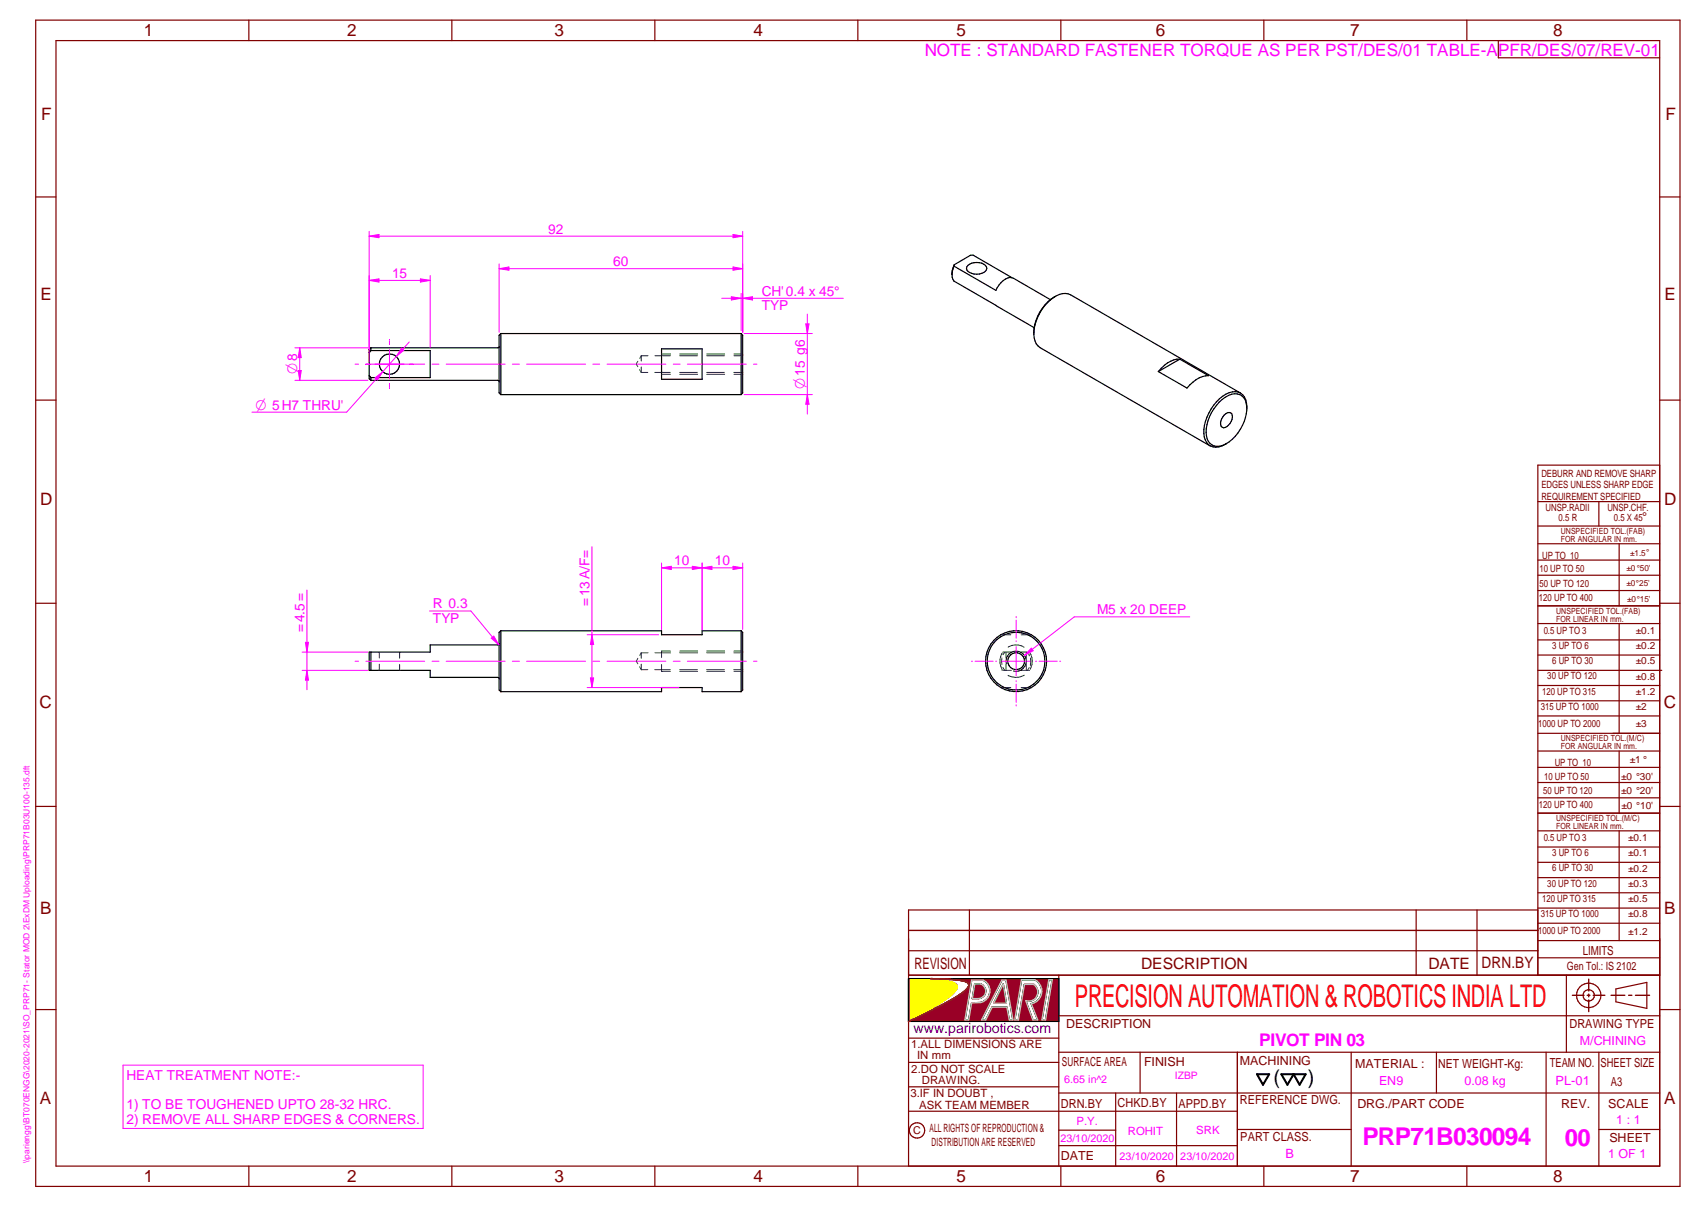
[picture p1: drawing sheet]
<svg xmlns="http://www.w3.org/2000/svg" width="420mm" height="297mm" viewBox="0 0 420 297" stroke-linecap="round" stroke-linejoin="round" font-family="sans-serif">
<g fill="none" stroke="#800000" stroke-width=".3">
<path d="M8.8 5h405v287h-405zM13.8 10h395v277h-395zM61.3 5v5M111.3 5v5M161.3 5v5M211.3 5v5M261.3 5v5M311.3 5v5M361.3 5v5M8.8 48.5h5M408.8 48.5h5M8.8 98.5h5"/>
<path d="M408.8 98.5h5M8.8 148.5h5M408.8 148.5h5M8.8 198.5h5M408.8 198.5h5M223.8 240h185M223.8 231v56M260.8 240v47M385.8 240v19M8.8 248.5h5M223.8 255.5h37M260.8 250h148"/>
<path d="M260.8 259h148M280.8 259v10M304.7 259v28M332.8 259v28M353.8 259v10M380.8 259v28M393.8 259v28M398 243.4l7.6-1.6v6.4l-7.6-1.7zM408.8 248.5h5M223.8 261.5h37M223.8 267.5h37M223.8 273.5h80.9"/>
<path d="M260.8 269h148M260.8 278.1h14M274.8 269v18M289.8 269v18M304.7 278h28.1M393.8 278h15M61.3 287v5M111.3 287v5M161.3 287v5M211.3 287v5M260.8 281.9h43.9M261.3 287v5"/>
<path d="M311.3 287v5M361.3 287v5"/>
<circle cx="391.3" cy="244.9" r="1.41"/>
<circle cx="391.3" cy="245" r="3"/>
<circle cx="225.9" cy="278.2" r="1.89"/>
</g>
<path d="M387.3 244.9h2.8M390.9 244.9h.7M391.3 241v2.9M391.3 244.6v.7M391.3 246.1v2.9M392.4 244.9h2.9M396.8 244.9h3.4M401.1 244.9h.8M402.8 244.9h3.5" fill="none" stroke="#800000" stroke-width=".34"/>
<path d="M239.3 241.2h2.8a2.94 2.94 0 0 1 1.7 3 2.94 2.94 0 0 1-2.2 2.5l-2.3 .1-.7 4.2h-1zM246.7 241.2h1.1l1.7 9.8h-.9l-.6-3.1h-3.7l-1.5 3.1h-1zM251.6 241.1h3.2a3.2 3.2 0 0 1 1.7 3.3 3.2 3.2 0 0 1-2.5 2.6l1.6 4h-1.2l-1.8-4.7a2.25 2.25 0 0 0 2.8-1.2 2.25 2.25 0 0 0-.8-2.8h-2.3l-1.5 8.7h-.9zM258.3 241.1h.9l-1.7 9.9h-.9z" fill="none" stroke="#991b1e" stroke-width=".34"/>
<path d="M240.1 242.1h1.4a1.85 1.85 0 0 1 1.2 2.1 1.85 1.85 0 0 1-1.7 1.5h-1.5z" fill-rule="evenodd" fill="#990026"/>
<path d="M240.1 242.1h1.4a1.85 1.85 0 0 1 1.2 2.1 1.85 1.85 0 0 1-1.7 1.5h-1.5z" fill="none" stroke="#991b1e" stroke-width=".34"/>
<path d="M247.1 242.2l.8 4.7h-3.2z" fill="#990026"/>
<path d="M247.1 242.2l.8 4.7h-3.2z" fill="none" stroke="#991b1e" stroke-width=".34"/>
<path d="M238.4 241.9l-.2-.1a28.1 28.1 0 0 0-8.9-1l5 .8a1.37 1.37 0 0 1 1.3 1.8l-1.3 1.5-1.8 1.4-8.7 5.1 10.6-5.4a11.3 11.3 0 0 0 4.1-3.1l.1-.6-.2-.4M239.3 241.2h2.8a2.94 2.94 0 0 1 1.7 3 2.94 2.94 0 0 1-2.2 2.5l-2.3 .1-.7 4.2h-1zM240.1 242.1h1.4a1.85 1.85 0 0 1 1.2 2.1 1.85 1.85 0 0 1-1.7 1.5h-1.5zM246.7 241.2h1.1l1.7 9.8h-.9l-.6-3.1h-3.7l-1.5 3.1h-1zM247.1 242.2l.8 4.7h-3.2zM251.6 241.1h3.2a3.2 3.2 0 0 1 1.7 3.3 3.2 3.2 0 0 1-2.5 2.6l1.6 4h-1.2l-1.8-4.7a2.25 2.25 0 0 0 2.8-1.2 2.25 2.25 0 0 0-.8-2.8h-2.3l-1.5 8.7h-.9zM258.3 241.1h.9l-1.7 9.9h-.9z" fill="none" stroke="#000" stroke-width=".34"/>
<g fill="#000">
<circle cx="235.4" cy="242.2" r=".17"/>
<circle cx="238.4" cy="241.9" r=".17"/>
</g>
<path d="M240.1 242.1h1.4a1.85 1.85 0 0 1 1.2 2.1 1.85 1.85 0 0 1-1.7 1.5h-1.5zM247.1 242.2l.8 4.7h-3.2z" fill="none" stroke="#c0c0c0" stroke-width=".34"/>
<path d="M223.8 240.8h5.5l4.1 .6a2.33 2.33 0 0 1 2.3 1.5l-.6 1.2-2.2 1.9-3.2 2-5.9 3.4z" fill-rule="evenodd" fill="#ff0"/>
<path d="M235.5 242.3l.2 .3v.6l-1.4 1.7-3.8 2.7-6.7 3.8" fill="none" stroke="#f1eb1f" stroke-width=".34"/>
<circle cx="235.5" cy="242.3" r=".17" fill="#f1eb1f"/>
<path d="M235.4 242.2l-1.1-.6-3.5-.6-1.5-.2h-5.5v10.6" fill="none" stroke="#f1eb1f" stroke-width=".34"/>
<path d="M229.3 240.8l4.3 .7 1.3 .4a1.06 1.06 0 0 1 .8 .7 1.06 1.06 0 0 1-.3 1.1l-1.6 1.6-2.8 1.9-7.2 4.2" fill="none" stroke="#ff0" stroke-width=".34"/>
<path d="M223.8 240.8v10.6" fill="none" stroke="#000" stroke-width=".34"/>
<path d="M223.8 240.8v10.6" fill="none" stroke="#000" stroke-width=".3"/>
<path d="M229.3 240.8l7.2 .5 1.8 .5 .3 .3v.5l-.4 .7-.8 .7-2.4 1.7-5.3 2.8-5.9 2.9h37v-10.6zM246.7 241.2h1.1l1.7 9.8h-.9l-.6-3.1h-3.7l-1.5 3.1h-1zM239.3 241.2h2.8a2.94 2.94 0 0 1 1.7 3 2.94 2.94 0 0 1-2.2 2.5l-2.3 .1-.7 4.2h-1zM251.6 241.1h3.2a3.2 3.2 0 0 1 1.7 3.3 3.2 3.2 0 0 1-2.5 2.6l1.6 4h-1.2l-1.8-4.7a2.25 2.25 0 0 0 2.8-1.2 2.25 2.25 0 0 0-.8-2.8h-2.3l-1.5 8.7h-.9zM258.3 241.1h.9l-1.7 9.9h-.9z" fill-rule="evenodd" fill="#990026"/>
<g fill="none" stroke="#000" stroke-width=".3">
<path d="M234.5 67.6v.6l.4 1 19.8 11.4M234.9 65.5l10.4 6a4.5 4.5 0 0 1 3.9-3.2M234.9 65.5l-.4 2.1M235 65.2l4-2.4h.6l9.6 5.5M235 65.2a4.3 4.3 0 0 0-.5 2.4M235 65.2l-.1 .3M238.4 65.3a3.4 3.4 0 0 1 4.5 .4 1.57 1.57 0 0 1-1.7 1.7 3.2 3.2 0 0 1-3.1-1v-.7zM249.2 68.3l9.5 5.4M259.9 72.9a11 11 0 0 0-5.3 8.9M90.9 92.4l.4 .5M91.3 86.3h14.6v6.6h-14.6M91.3 85.6l-.4 .4v7.2l.4 .4"/>
<path d="M91.3 85.6v.7M91.3 92.9v.7M91.3 86.3l-.4 .5M91.3 93.6h31.3l.3 .3M122.9 85.3l-.3 .3h-31.3M123.3 82.1l-.4 .4v14.2l.4 .4M123.3 82.1v15M123.3 97.1h59.2M123.3 82.1h59.2M162.9 85.9h10v7.4h-10zM182.5 82.1l.4 .4v14.2l-.4 .4M182.5 82.1v15"/>
<path d="M290.6 88.4a6.7 6.7 0 0 0-5.3 3M290.6 88.4l7 4.1a6.7 6.7 0 0 0-5.3 3l-7-4.1M290.6 88.4l-5.3 3M300.3 99a5.2 5.2 0 0 1 5-1.9 3.4 3.4 0 0 1 1.8 3.7 10.9 10.9 0 0 1-5.9 8.8 2.95 2.95 0 0 1-4.2-3.2 11.1 11.1 0 0 1 3.3-7.4zM305.5 96.7l-41.8-24.1a4.5 4.5 0 0 0-5.1 1.3 11.3 11.3 0 0 0-3.9 9.3 3.2 3.2 0 0 0 1.4 2.4l41.9 24.1M305.5 96.7a4 4 0 0 1 1.6 3.8M305.5 96.7a4.5 4.5 0 0 0-5.2 1.4 11.4 11.4 0 0 0-3.7 9.4 2.97 2.97 0 0 0 4.4 2.2l1-.5M301.5 102.1a1.04 1.04 0 0 1 1.3-.6 1.04 1.04 0 0 1 .7 1.2 2.95 2.95 0 0 1-2.1 2.6 1.41 1.41 0 0 1-.5-2.3zM122.9 158.4l-.3 .3h-16.7v1.8h-15v4.5h15v1.7h16.7l.3 .3M123.3 155.2l-.4 .4v14.2l.4 .4M123.3 155.2v15M123.3 155.2h39.6v1h10v-1h9.6"/>
<path d="M182.5 155.2l.4 .4v14.2l-.4 .4M182.5 155.2v15M91.3 160.5v4.5M123.3 170.2h39.6v-1h10v1h9.6M223.8 240.8h37v10.6h-37"/>
<circle cx="95.9" cy="89.6" r="2.5"/>
<circle cx="250.2" cy="162.7" r="7.1"/>
<circle cx="250.2" cy="162.7" r="2.06"/>
<circle cx="250.2" cy="162.7" r="7.5"/>
</g>
<g fill="none" stroke="#991b1e" stroke-width=".34">
<path d="M223.8 251.4l5.9-2.9 5.3-2.8-5.1 2.7zM229.3 240.8l5.6 .3zM234.8 241.1l2.9 .5M234.9 241.1l2.8 .5M236 245l-1 .7M236 245l-1.1 .7M237.5 243.9l-1.5 1.1M237.7 241.6h.2a.9 .9 0 0 1 .7 1M237.7 241.6l.8 .4 .1 .3M238.3 243.2l-.8 .7M238.4 243l-.1 .1M238.5 242.7l-.9 1.1"/>
<path d="M238.5 242.7v.2M238.6 242.5l-.1 .2"/>
</g>
<path d="M239.3 241.2h2.8a2.94 2.94 0 0 1 1.7 3 2.94 2.94 0 0 1-2.2 2.5l-2.3 .1-.7 4.2h-1zM246.7 241.2h1.1l1.7 9.8h-.9l-.6-3.1h-3.7l-1.5 3.1h-1zM251.6 241.1h3.2a3.2 3.2 0 0 1 1.7 3.3 3.2 3.2 0 0 1-2.5 2.6l1.6 4h-1.2l-1.8-4.7a2.25 2.25 0 0 0 2.8-1.2 2.25 2.25 0 0 0-.8-2.8h-2.3l-1.5 8.7h-.9zM258.3 241.1h.9l-1.7 9.9h-.9z" fill="none" stroke="#c0c0c0" stroke-width=".34"/>
<g fill="none" stroke="#800000" stroke-width=".3">
<path d="M394.7 10h-25.7v4.2h39.8M378.7 114.5h30.1v125.5h-30.1zM378.7 123.4h30.1M378.7 133.8h30.1M378.7 137.8h30.1M378.7 129.5h30.1M393.8 123.4v6.1M398.8 133.8v15.3M378.7 141.6h30.1M378.7 145.3h30.1M378.7 149.1h30.1M378.7 153.5h30.1"/>
<path d="M378.7 157.5h30.1M398.8 153.5v27M378.7 161.2h30.1M378.7 165h30.6M378.7 168.7h30.1M378.7 172.5h30.1M378.7 176.2h30.1M378.7 184.8h30.1M378.7 188.8h30.1M378.7 192.6h30.1M378.7 196.3h30.1M378.7 180.5h30.1"/>
<path d="M398.8 184.8v15.3M378.7 200.1h30.1M378.7 204.5h30.1M378.7 208.4h30.1M378.7 212.2h30.1M378.7 216h30.1M378.7 219.7h30.1M398.8 204.5v27M223.8 229h154.9M223.8 234h154.9M238.7 223.9v16M348.8 223.9v16"/>
<path d="M363.8 223.9v16M378.7 223.9h-154.9v16M378.7 223.5h30.1M378.7 227.2h30.1M378.7 231.5h30.1M378.7 235.7h30.1"/>
</g>
<g fill="none" stroke="#008000" stroke-width=".25">
<path d="M157.1 88.9l-.4 .7 .4 .7M157.5 91l.4 .7M157.9 87.5v1.4M157.9 90.3v1.4M157.9 91.7h1.6M157.9 87.5h1.7M157.9 87.5l-.3 .7M161.3 91.7h3.8M161.3 87.5h3.8M162.9 92.1h2.2M162.9 87.1h2.2M167.4 91.7h4.4"/>
<path d="M167.4 87.5h4.4M167.4 92.1h4.4M167.4 87.1h4.4M174 91.7h4.4M174.1 87.5h4.4M174.1 92.1h4.4M174.1 87.1h4.4M180.7 91.7h2.2M180.8 87.5h2.1M180.8 92.1h2.1M180.8 87.1h2.1M246.5 156.2h2.5"/>
<path d="M248.3 159.3a3.8 3.8 0 0 1 3.9 0M251.5 156.2h2.5M93.4 160.5v1.4M93.4 163.4v1.6M98.4 160.5v1.5M98.4 163.5v1.5M157.1 162l-.4 .7 .4 .7M157.5 164.1l.4 .7M157.9 160.7v1.3M157.9 163.4v1.4M157.9 164.8h1.6M157.9 160.7h1.7"/>
<path d="M157.9 160.7l-.3 .6M161.3 164.8h3.8M161.3 160.7h3.8M162.9 163.5v1.7h2.2M165.1 160.2h-2.2v1.6M167.4 164.8h4.4M167.4 160.7h4.4M167.4 165.2h4.4M167.4 160.2h4.4M174 164.8h4.4M174.1 160.7h4.4M174.1 165.2h4.4"/>
<path d="M174.1 160.2h4.4M180.7 164.8h2.2M180.8 160.7h2.1M180.8 165.2h2.1M180.8 160.2h2.1M246.5 169.2h2.5M246.7 160.8h.1M246.7 160.8a4.1 4.1 0 0 0 0 3.9M246.7 161.9v1.6M246.8 164.7h.1M247 165h2.1M247 160.5h2.2"/>
<path d="M247 164.3l.4 .7M247.4 160.5l-.4 .6M247.8 160.5v1.4M247.8 163.4v1.6M251.4 165h2.2M251.4 160.5h2.2M251.5 169.2h2.5M252.3 166.2a4 4 0 0 1-4 0M252.8 160.5v1.5M252.8 163.5v1.5M253.1 160.5l.4 .7M253.5 161.2h.1"/>
<path d="M253.5 164.3l-.4 .7M253.7 160.7a3.9 3.9 0 0 1 0 4M253.8 163.5h.1M253.8 161.9v1.6"/>
</g>
<path d="M247.9 163.4a2.49 2.49 0 0 1 2.2-3.1 2.49 2.49 0 0 1 2.6 2.7 2.49 2.49 0 0 1-3.1 2.1" fill="none" stroke="#000" stroke-width=".25"/>
<path d="M183.2 97.1h16.9M183.2 82.1h16.9M198.8 97.1l.5 2.4h-.9z" fill="none" stroke="#f0f" stroke-width=".25"/>
<path d="M198.8 97.1l.5 2.4h-.9z" fill="#f0f"/>
<path d="M198.4 79.7h.9l-.5 2.4z" fill="none" stroke="#f0f" stroke-width=".25"/>
<path d="M198.4 79.7h.9l-.5 2.4z" fill="#f0f"/>
<path d="M90.9 56.9v32M90.9 58.1l2.4-.4v.8zM182.9 56.9v24.9M198.8 77.3v24.6" fill="none" stroke="#f0f" stroke-width=".25"/>
<path d="M90.9 58.1l2.4-.4v.8z" fill="#f0f"/>
<path d="M180.5 57.7l2.4 .4-2.4 .4z" fill="none" stroke="#f0f" stroke-width=".25"/>
<path d="M180.5 57.7l2.4 .4-2.4 .4z" fill="#f0f"/>
<path d="M90.9 58.1h92M172.9 138.6v16.4M180.5 139.4l2.4 .3-2.4 .5zM182.9 138.6v16.3" fill="none" stroke="#f0f" stroke-width=".25"/>
<path d="M180.5 139.4l2.4 .3-2.4 .5z" fill="#f0f"/>
<path d="M172.9 139.7l2.4-.3v.8z" fill="none" stroke="#f0f" stroke-width=".25"/>
<path d="M172.9 139.7l2.4-.3v.8z" fill="#f0f"/>
<path d="M162.9 138.6v16.4M170.5 139.4l2.4 .3-2.4 .5zM172.9 139.7h10M172.9 138.6v16.4" fill="none" stroke="#f0f" stroke-width=".25"/>
<path d="M170.5 139.4l2.4 .3-2.4 .5z" fill="#f0f"/>
<path d="M162.9 139.7l2.4-.3v.8z" fill="none" stroke="#f0f" stroke-width=".25"/>
<path d="M162.9 139.7l2.4-.3v.8z" fill="#f0f"/>
<path d="M162.9 139.7h10M144.6 156.2h17.6M145.8 156.2l.4 2.4h-.8zM144.6 169.2h22.6" fill="none" stroke="#f0f" stroke-width=".25"/>
<path d="M145.8 156.2l.4 2.4h-.8z" fill="#f0f"/>
<path d="M145.4 166.8h.8l-.4 2.4z" fill="none" stroke="#f0f" stroke-width=".25"/>
<path d="M145.4 166.8h.8l-.4 2.4z" fill="#f0f"/>
<path d="M122.9 64.9v16.9M180.5 65.7l2.4 .4-2.4 .4zM182.9 64.9v16.9M145.8 134.5v34.7" fill="none" stroke="#f0f" stroke-width=".25"/>
<path d="M180.5 65.7l2.4 .4-2.4 .4z" fill="#f0f"/>
<path d="M122.9 66.1l2.4-.4v.8z" fill="none" stroke="#f0f" stroke-width=".25"/>
<path d="M122.9 66.1l2.4-.4v.8z" fill="#f0f"/>
<path d="M122.9 66.1h60M74.4 165h16.2M74.4 160.5h16.2M75.6 165l.4 2.4h-.8z" fill="none" stroke="#f0f" stroke-width=".25"/>
<path d="M75.6 165l.4 2.4h-.8z" fill="#f0f"/>
<path d="M75.2 158.1h.8l-.4 2.4z" fill="none" stroke="#f0f" stroke-width=".25"/>
<path d="M75.2 158.1h.8l-.4 2.4z" fill="#f0f"/>
<path d="M98.9 85.7l.6 .5-1.9 1.5zM100.8 84.2l-15.4 17.2h-23.4M75.6 145.2v24.6" fill="none" stroke="#f0f" stroke-width=".25"/>
<path d="M98.9 85.7l.6 .5-1.9 1.5z" fill="#f0f"/>
<path d="M92.4 93l1.9-1.5-1.3 2z" fill="none" stroke="#f0f" stroke-width=".25"/>
<path d="M92.4 93l1.9-1.5-1.3 2z" fill="#f0f"/>
<path d="M92.3 89.6h7.2M95.9 86v7.2" fill="none" stroke="#f0f" stroke-width=".25"/>
<path d="M100.9 89.6h.8" fill="none" stroke="#f0f" stroke-width=".25"/>
<path d="M95.9 83.8v.8" fill="none" stroke="#f0f" stroke-width=".25"/>
<path d="M90.1 89.6h.9" fill="none" stroke="#f0f" stroke-width=".25"/>
<path d="M95.9 94.6v.8" fill="none" stroke="#f0f" stroke-width=".25"/>
<path d="M182.5 72.2v9.2M182.9 72.2v9.6M182.9 73.4l2.4-.4v.8z" fill="none" stroke="#f0f" stroke-width=".25"/>
<path d="M182.9 73.4l2.4-.4v.8z" fill="#f0f"/>
<path d="M180.1 73l2.4 .4-2.4 .4z" fill="none" stroke="#f0f" stroke-width=".25"/>
<path d="M180.1 73l2.4 .4-2.4 .4z" fill="#f0f"/>
<path d="M177.7 73.4h30M105.8 150.4h10.2l6.8 8.3M121 157.1l.6-.6 1.2 2.2z" fill="none" stroke="#f0f" stroke-width=".25"/>
<path d="M121 157.1l.6-.6 1.2 2.2z" fill="#f0f"/>
<path d="M72.6 93.6h18M72.6 85.6h18M73.4 91.2h.8l-.4 2.4z" fill="none" stroke="#f0f" stroke-width=".25"/>
<path d="M73.4 91.2h.8l-.4 2.4z" fill="#f0f"/>
<path d="M73.8 85.6l.4 2.4h-.8z" fill="none" stroke="#f0f" stroke-width=".25"/>
<path d="M73.8 85.6l.4 2.4h-.8z" fill="#f0f"/>
<path d="M90.9 67.8v18.3M90.9 69l2.4-.4v.8zM105.9 67.8v17.8M73.8 85.6v8" fill="none" stroke="#f0f" stroke-width=".25"/>
<path d="M90.9 69l2.4-.4v.8z" fill="#f0f"/>
<path d="M103.5 68.6l2.4 .4-2.4 .4z" fill="none" stroke="#f0f" stroke-width=".25"/>
<path d="M103.5 68.6l2.4 .4-2.4 .4z" fill="#f0f"/>
<g fill="none" stroke="#f0f" stroke-width=".25">
<path d="M90.9 69h15M87.4 89.6h.9M90.1 89.6h14.5M106.4 89.6h1.7M109.9 89.6h14.5M126.2 89.6h1.7M129.7 89.6h14.5M146 89.6h1.7M149.5 89.6h14.5M165.8 89.6h1.7M169.3 89.6h14.5M185.6 89.6h.8"/>
<path d="M250.3 151.7v.3M250.3 152.6v4.5M250.3 157.7v.2M250.3 159.1v7.2M264.6 151.8l-12.3 9.5M87.4 162.7h.9M90.1 162.7h14.5M106.4 162.7h1.7M109.9 162.7h14.5M126.2 162.7h1.7M129.7 162.7h14.5M146 162.7h1.7"/>
<path d="M149.5 162.7h14.5M165.8 162.7h1.7M169.3 162.7h14.5M185.6 162.7h.8M239.3 162.7h.2M240.1 162.7h4.5M245.2 162.7h.2M246.7 162.7h7.2M250.3 167.5v.3M250.3 168.4v4.4M250.3 173.4v.3M255 162.7h.3"/>
<path d="M255.9 162.7h4.5M261 162.7h.2"/>
</g>
<path d="M254 159.5l.5 .6-2.2 1.2z" fill="#f0f"/>
<path d="M254 159.5l.5 .6-2.2 1.2zM264.6 151.8h28.4M30.3 262.1h73.9v15.6h-73.9z" fill="none" stroke="#f0f" stroke-width=".25"/>
<path d="M309.6 264.4h3l-1.5 2.6zM315.6 264.4h6l-1.5 2.6-1.5-2.6-1.5 2.6z" fill="none" stroke="#000" stroke-width=".51"/>
<text font-size="7.7" fill="#f00" x="264.7" y="247.9">PRECISION AUTOMATION &amp; ROBOTICS INDIA LTD</text>
<text font-size="6" fill="#f0f" x="335.5" y="281.7">PRP71B030094</text>
<text font-size="5.9" fill="#f0f" x="385.4" y="282.1">00</text>
<g font-size="4.9">
<text x="313.6" y="266.7">(</text>
<text x="322.1" y="266.7">)</text>
</g>
<text font-size="4.3" fill="#f0f" x="310.1" y="257.4">PIVOT PIN 03</text>
<g font-size="4.2" fill="#800000">
<text x="35.4" y="9">1</text>
<text x="85.5" y="8.9">2</text>
<text x="136.6" y="9">3</text>
<text x="185.6" y="9">4</text>
<text x="235.6" y="9">5</text>
<text x="284.6" y="8.8">6</text>
<text x="332.6" y="9">7</text>
<text x="382.6" y="9">8</text>
<text x="10.1" y="29.6">F</text>
<text x="410.2" y="29.6">F</text>
<text x="9.9" y="73.9">E</text>
<text x="409.9" y="73.9">E</text>
<text x="9.9" y="124.2">D</text>
<text x="409.9" y="124.2">D</text>
<text x="9.7" y="174.3">C</text>
<text x="409.7" y="174.3">C</text>
<text x="9.9" y="225">B</text>
<text x="409.8" y="225">B</text>
<text x="9.8" y="271.7">A</text>
<text x="409.8" y="271.7">A</text>
<text x="35.4" y="291">1</text>
<text x="85.5" y="290.9">2</text>
<text x="136.6" y="291">3</text>
<text x="185.6" y="291">4</text>
<text x="235.6" y="291">5</text>
<text x="284.6" y="290.8">6</text>
<text x="332.6" y="291">7</text>
<text x="382.6" y="291">8</text>
</g>
<g font-size="4.2" fill="#f0f">
<text x="227.7" y="13.8">NOTE : STANDARD FASTENER TORQUE AS PER PST/DES/01 TABLE-A</text>
<text x="369" y="13.7">PFR/DES/07/REV-01</text>
</g>
<g font-size="3.9" fill="#800000">
<text x="225.2" y="238.6">REVISION</text>
<text x="281" y="238.6">DESCRIPTION</text>
<text x="351.8" y="238.4">DATE</text>
<text x="364.9" y="238.3">DRN.BY</text>
</g>
<g font-size="3.7" fill="#f0f">
<text x="73.2" y="92.2" transform="rotate(-90 73.2 92.2)">O8</text>
<text x="198.2" y="95.7" transform="rotate(-90 198.2 95.7)">O15 g6</text>
<text x="62.9" y="100.8">O 5H7 THRU'</text>
</g>
<text font-size="3.5" fill="#00f" x="224.9" y="254.3">www.parirobotics.com</text>
<g font-size="3.4" fill="#f0f">
<text x="135" y="57.5">92</text>
<text x="151" y="65.5">60</text>
<text x="96.6" y="68.4">15</text>
<text x="187.6" y="72.8">CH'0.4 x 45°</text>
<text x="187.6" y="76.4">TYP</text>
<text x="166.1" y="139.1">10</text>
<text x="176.1" y="139.1">10</text>
<text x="106.6" y="149.7">R 0.3</text>
<text x="145.2" y="149.2" transform="rotate(-90 145.2 149.2)">=13A/F=</text>
<text x="75" y="155.6" transform="rotate(-90 75 155.6)">=4.5=</text>
<text x="106.6" y="153.4">TYP</text>
<text x="270.2" y="151.2">M5 x 20 DEEP</text>
<text x="31.1" y="265.7">HEAT TREATMENT NOTE:-</text>
<text x="31.1" y="272.9">1) TO BE TOUGHENED UPTO 28-32 HRC.</text>
<text x="31.1" y="276.5">2) REMOVE ALL SHARP EDGES &amp; CORNERS.</text>
</g>
<g font-size="3.1" fill="#800000">
<text x="404.4" y="128.3">°</text>
<text x="389.8" y="234.9">LIMITS</text>
<text x="262.6" y="253">DESCRIPTION</text>
<text x="386.5" y="253">DRAWING TYPE</text>
<text x="261.5" y="262.3">SURFACE AREA</text>
<text x="281.8" y="262.3">FINISH</text>
<text x="305.4" y="262.2">MACHINING</text>
<text x="333.8" y="262.8">MATERIAL :</text>
<text x="354.2" y="262.7">NET WEIGHT-Kg:</text>
<text x="381.7" y="262.6">TEAM NO.</text>
<text x="394.2" y="262.6">SHEET SIZE</text>
<text x="396.7" y="267.4">A3</text>
<text x="261.3" y="272.6">DRN.BY</text>
<text x="275.2" y="272.5">CHKD.BY</text>
<text x="290.3" y="272.7">APPD.BY</text>
<text x="305.4" y="271.8">REFERENCE DWG.</text>
<text x="334.3" y="272.8">DRG./PART CODE</text>
<text x="384.5" y="272.7">REV.</text>
<text x="396.1" y="272.6">SCALE</text>
<text x="305.5" y="280.8">PART CLASS.</text>
<text x="396.4" y="281.1">SHEET</text>
<text x="261.3" y="285.6">DATE</text>
</g>
<g font-size="3.1" fill="#f0f">
<text x="389.1" y="257.1">M/CHINING</text>
<text x="339.6" y="267.1">EN9</text>
<text x="360.7" y="267">0.08 kg</text>
<text x="383.1" y="267.1">PL-01</text>
<text x="398.1" y="276.5">1 : 1</text>
<text x="316.6" y="284.9">B</text>
<text x="396.1" y="284.9">1 OF 1</text>
</g>
<g font-size="2.8" fill="#800000">
<text x="385.9" y="238.7">Gen Tol.: IS 2102</text>
<text x="224.4" y="257.9">1.ALL DIMENSIONS ARE</text>
<text x="224.4" y="264">2.DO NOT SCALE</text>
<text x="225.9" y="260.7">IN mm</text>
<text x="227.1" y="266.8">DRAWING.</text>
<text x="224.2" y="270">3.IF IN DOUBT ,</text>
<text x="226.4" y="272.8">ASK TEAM MEMBER</text>
<text x="228.9" y="278.7">ALL RIGHTS OF REPRODUCTION &amp;</text>
<text x="229.4" y="282.1">DISTRIBUTION ARE RESERVED</text>
</g>
<g font-size="2.8" fill="#f0f">
<text x="265.1" y="276.8">P.Y.</text>
<text x="277.8" y="279.2">ROHIT</text>
<text x="294.6" y="279.1">SRK</text>
</g>
<g font-size="2.7" fill="#f0f">
<text x="262.1" y="266.5">6.65 in^2</text>
<text x="261.1" y="281">23/10/2020</text>
<text x="275.7" y="285.5">23/10/2020 23/10/2020</text>
</g>
<text font-size="2.7" fill="#800000" x="224.9" y="279.2">C</text>
<g font-size="2.5" fill="#800000">
<text x="379.6" y="117.4">DEBURR AND REMOVE SHARP</text>
<text x="379.6" y="120.2">EDGES UNLESS SHARP EDGE</text>
<text x="379.6" y="123">REQUIREMENT SPECIFIED</text>
<text x="380.7" y="125.9">UNSP.RADII</text>
<text x="395.9" y="125.8">UNSP.CHF.</text>
<text x="383.9" y="128.3">0.5 R</text>
<text x="397.5" y="128.2">0.5 X 45</text>
<text x="379.8" y="137.5">UP TO 10</text>
<text x="379.1" y="140.9">10 UP TO 50</text>
<text x="379" y="147.9">120 UP TO 400</text>
<text x="379.2" y="144.4">50 UP TO 120</text>
<text x="380.2" y="155.9">0.5 UP TO 3</text>
<text x="402.9" y="156">±0.1</text>
<text x="382.3" y="159.7">3 UP TO 6</text>
<text x="402.9" y="159.7">±0.2</text>
<text x="381.1" y="167.2">30 UP TO 120</text>
<text x="382.3" y="163.4">6 UP TO 30</text>
<text x="402.9" y="163.5">±0.5</text>
<text x="402.9" y="167.3">±0.8</text>
<text x="379.8" y="170.9">120 UP TO 315</text>
<text x="402.9" y="171">±1.2</text>
<text x="378.8" y="178.9">1000 UP TO 2000</text>
<text x="379.5" y="174.7">315 UP TO 1000</text>
<text x="402.9" y="174.8">±2</text>
<text x="402.9" y="179">±3</text>
<text x="380.3" y="192">10 UP TO 50</text>
<text x="382.9" y="188.6">UP TO 10</text>
<text x="399.3" y="191.9">±0 °30'</text>
<text x="401.4" y="187.7">±1 °</text>
<text x="380.1" y="195.4">50 UP TO 120</text>
<text x="399.3" y="195.3">±0 °20'</text>
<text x="379" y="198.9">120 UP TO 400</text>
<text x="399.3" y="199.1">±0 °10'</text>
<text x="380.2" y="206.9">0.5 UP TO 3</text>
<text x="401" y="207">±0.1</text>
<text x="382.3" y="210.7">3 UP TO 6</text>
<text x="382.3" y="214.4">6 UP TO 30</text>
<text x="401" y="210.7">±0.1</text>
<text x="401" y="214.5">±0.2</text>
<text x="379.8" y="222">120 UP TO 315</text>
<text x="381.1" y="218.2">30 UP TO 120</text>
<text x="401" y="218.2">±0.3</text>
<text x="401" y="222">±0.5</text>
<text x="379.5" y="225.7">315 UP TO 1000</text>
<text x="401" y="225.8">±0.8</text>
<text x="378.8" y="230">1000 UP TO 2000</text>
<text x="401" y="230">±1.2</text>
</g>
<text font-size="2.5" fill="#f0f" x="289.4" y="265.6">IZBP</text>
<g font-size="2.1" fill="#800000">
<text x="384.4" y="131.3">UNSPECIFIED TOL.(FAB)</text>
<text x="384.4" y="133.4">FOR ANGULAR IN mm.</text>
<text x="401.5" y="136.9">±1.5°</text>
<text x="400.5" y="140.6">±0 °50'</text>
<text x="400.6" y="144.3">±0°25'</text>
<text x="400.7" y="148">±0°15'</text>
<text x="383.2" y="151">UNSPECIFIED TOL.(FAB)</text>
<text x="383.2" y="153.1">FOR LINEAR IN mm.</text>
<text x="384.4" y="182.3">UNSPECIFIED TOL.(M/C)</text>
<text x="384.4" y="184.4">FOR ANGULAR IN mm.</text>
<text x="383.2" y="202">UNSPECIFIED TOL.(M/C)</text>
<text x="383.2" y="204.1">FOR LINEAR IN mm.</text>
</g>
<text font-size="2.1" fill="#f0f" x="7.2" y="286.3" transform="rotate(-90 7.2 286.3)">\\pariengg\BT070ENGG\2020-2021\SO_PRP71- Stator MOD 2\ExDM Uploading\PRP71B03U100-135.dft</text>
</svg>
